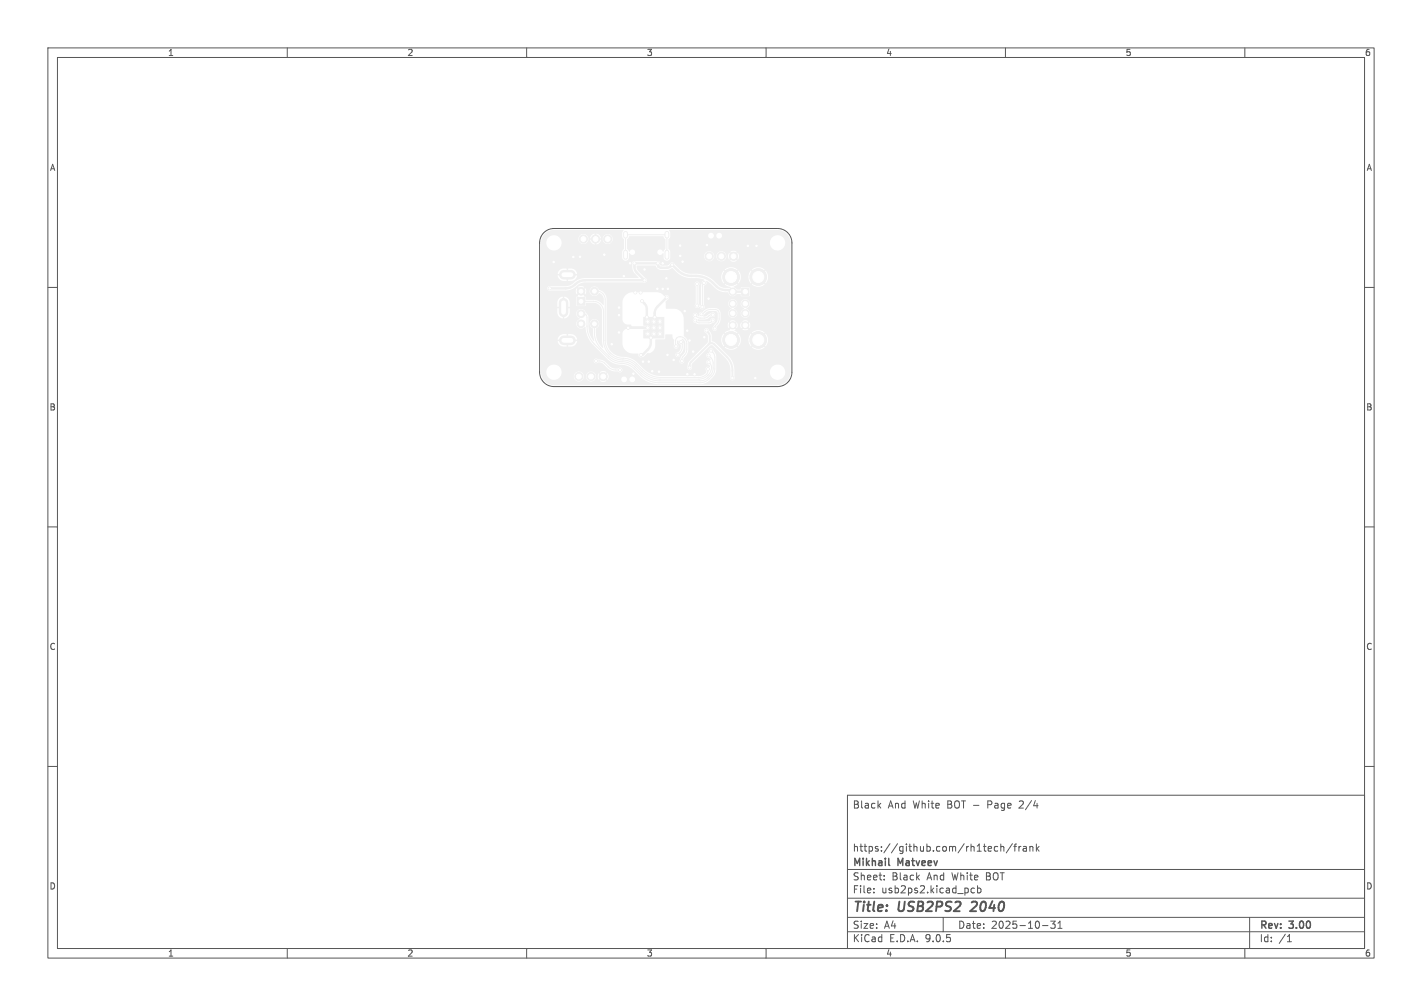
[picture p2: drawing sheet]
<svg xmlns="http://www.w3.org/2000/svg" width="297mm" height="210mm" viewBox="0 0 297 210" stroke-linecap="round" stroke-linejoin="round" font-family="sans-serif">
<path d="M130.7 48.7v.6M130.7 52.6v1.1M139.3 48.7v.6M139.3 52.6v1.1" fill="none" stroke="#f0f0f0" stroke-width="1"/>
<g fill="#f0f0f0" stroke="#f0f0f0" stroke-width=".21">
<path d="M154.9 60.2h1.5v1.5h-1.5z"/>
<path d="M120.6 62.1h1.6v1.6h-1.6z"/>
<circle cx="152.7" cy="71" r="1.75"/>
<circle cx="152.7" cy="57.8" r="1.75"/>
<circle cx="158.4" cy="71" r="1.75"/>
<circle cx="158.4" cy="57.8" r="1.75"/>
<circle cx="153" cy="67.9" r=".75"/>
<circle cx="153" cy="65.4" r=".75"/>
<circle cx="153" cy="63.4" r=".75"/>
<circle cx="153" cy="60.9" r=".75"/>
<circle cx="155.7" cy="67.9" r=".75"/>
<circle cx="155.7" cy="65.4" r=".75"/>
<circle cx="155.7" cy="63.4" r=".75"/>
<circle cx="120.9" cy="78.6" r=".85"/>
<circle cx="123.4" cy="78.6" r=".85"/>
<circle cx="126" cy="78.6" r=".85"/>
<circle cx="148.1" cy="53.5" r=".85"/>
<circle cx="150.7" cy="53.5" r=".85"/>
<circle cx="153.2" cy="53.5" r=".85"/>
<circle cx="124.2" cy="67.6" r=".8"/>
<circle cx="124.2" cy="60.8" r=".8"/>
<circle cx="121.4" cy="67.6" r=".8"/>
<circle cx="121.4" cy="60.8" r=".8"/>
<circle cx="121.4" cy="65.5" r=".8"/>
<circle cx="121.8" cy="49.9" r=".85"/>
<circle cx="124.4" cy="49.9" r=".85"/>
<circle cx="126.9" cy="49.9" r=".85"/>
<circle cx="135.3" cy="69.7" r=".3"/>
<circle cx="135.3" cy="68.4" r=".3"/>
<circle cx="135.3" cy="67.1" r=".3"/>
<circle cx="136.5" cy="69.7" r=".3"/>
<circle cx="136.5" cy="68.4" r=".3"/>
<circle cx="136.5" cy="67.1" r=".3"/>
<circle cx="137.8" cy="69.7" r=".3"/>
<circle cx="137.8" cy="68.4" r=".3"/>
<circle cx="137.8" cy="67.1" r=".3"/>
<circle cx="114.8" cy="60.2" r=".3"/>
<circle cx="147.1" cy="59.1" r=".3"/>
<circle cx="143" cy="64.9" r=".3"/>
<circle cx="126.2" cy="53.2" r=".3"/>
<circle cx="129.5" cy="77.2" r=".3"/>
<circle cx="124.5" cy="75.4" r=".3"/>
<circle cx="145.6" cy="59.3" r=".3"/>
<circle cx="153" cy="78.9" r=".3"/>
<circle cx="147.6" cy="69" r=".3"/>
<circle cx="144.8" cy="73.4" r=".3"/>
<circle cx="147.1" cy="70.4" r=".3"/>
<circle cx="144" cy="71.1" r=".3"/>
<circle cx="144" cy="76.7" r=".3"/>
<circle cx="134.6" cy="58.5" r=".3"/>
<circle cx="145.1" cy="78.1" r=".3"/>
<circle cx="143.6" cy="78.1" r=".3"/>
<circle cx="134.3" cy="75.5" r=".3"/>
<circle cx="135.5" cy="75.5" r=".3"/>
<circle cx="136.2" cy="77.5" r=".3"/>
<circle cx="137.6" cy="77.6" r=".3"/>
<circle cx="140.7" cy="75.1" r=".3"/>
<circle cx="156.2" cy="51.3" r=".3"/>
<circle cx="158" cy="51.3" r=".3"/>
<circle cx="147.6" cy="51.2" r=".3"/>
<circle cx="131.6" cy="55" r=".3"/>
<circle cx="138.4" cy="55" r=".3"/>
<circle cx="115.6" cy="54.7" r=".3"/>
<circle cx="121.1" cy="53.6" r=".3"/>
<circle cx="119.7" cy="53.6" r=".3"/>
<circle cx="139.2" cy="58.1" r=".3"/>
<circle cx="130.3" cy="57.7" r=".3"/>
<circle cx="134.6" cy="56.3" r=".3"/>
<circle cx="137.4" cy="55" r=".3"/>
<circle cx="132.5" cy="55" r=".3"/>
<circle cx="140.4" cy="55.3" r=".3"/>
<circle cx="142.1" cy="53.4" r=".3"/>
<circle cx="142.1" cy="51.3" r=".3"/>
<circle cx="142.6" cy="54.6" r=".3"/>
<circle cx="157.8" cy="78.9" r=".3"/>
<circle cx="132.3" cy="78" r=".3"/>
<circle cx="133.8" cy="61.1" r=".3"/>
<circle cx="137.3" cy="60.3" r=".3"/>
<circle cx="138.4" cy="60.3" r=".3"/>
<circle cx="139.5" cy="60.3" r=".3"/>
<circle cx="148" cy="62.3" r=".3"/>
<circle cx="143.5" cy="69" r=".3"/>
<circle cx="129.3" cy="69.4" r=".3"/>
<circle cx="127.8" cy="71.9" r=".3"/>
<circle cx="135.1" cy="66.2" r=".3"/>
<circle cx="134.1" cy="62.9" r=".3"/>
<circle cx="139.2" cy="62.1" r=".3"/>
<circle cx="133.8" cy="74.1" r=".3"/>
<circle cx="135.9" cy="70.5" r=".3"/>
<circle cx="136.7" cy="66.2" r=".3"/>
<circle cx="129.3" cy="65.8" r=".3"/>
<circle cx="129.3" cy="64.2" r=".3"/>
<circle cx="132.7" cy="61.1" r=".3"/>
<circle cx="131.2" cy="68.4" r=".3"/>
<circle cx="139.4" cy="74.1" r=".3"/>
<circle cx="149.3" cy="68.6" r=".3"/>
<circle cx="148.9" cy="66.9" r=".3"/>
<circle cx="148.9" cy="65.7" r=".3"/>
<circle cx="145.6" cy="63.8" r=".3"/>
<circle cx="146.7" cy="64.1" r=".3"/>
<circle cx="146.5" cy="65.6" r=".3"/>
<circle cx="145.2" cy="65.8" r=".3"/>
<circle cx="145.2" cy="66.9" r=".3"/>
<circle cx="147.9" cy="77.1" r=".3"/>
<circle cx="148" cy="75.6" r=".3"/>
<circle cx="148" cy="74.2" r=".3"/>
<circle cx="148.5" cy="73.2" r=".3"/>
<circle cx="142.4" cy="75.4" r=".3"/>
<circle cx="141.6" cy="74.1" r=".3"/>
<circle cx="141.2" cy="72.3" r=".3"/>
<circle cx="142.2" cy="71.4" r=".3"/>
</g>
<path d="M117.8 57.4h1.5M117.7 63.2v2M117.8 71.1h1.5" fill="none" stroke="#f0f0f0" stroke-width="2"/>
<path d="M114.8 60.2h3.3a3.9 3.9 0 0 0 2.7-1.3l1.4-.4h12.4l-1.9-1.9-.2-.6v-1h4.9l.1 .6 .6 .3h1.5l.8-.6 1.2 1.1a4.8 4.8 0 0 0 4.2 1.2 6.2 6.2 0 0 1 4.2 2.5l.8 .4 1.7 .1 .7 .3h2.5M134.1 62.9l.7 .7 .2 .5 .1 2.1M135.1 66.2h.1M135.3 68.4h-4.1M135.9 70.5v1.3l-.3 .7-1.3 1.5-.5 .1M136.7 66.2h.1M139.2 62.1l-2.2 2.3-.2 .7-.1 1.1" fill="none" stroke="#f0f0f0" stroke-width=".5"/>
<g fill="none" stroke="#f0f0f0" stroke-width=".21">
<path d="M139.3 49h-8.6v4.2M139.3 49.2v4M145.6 59.3v4.5M147.1 59.1l-.4 .6v4.4M121.4 62.9h2.5a2.13 2.13 0 0 1 2.2 2.1v6a4.2 4.2 0 0 0 4.6 4.2 3.9 3.9 0 0 1 2.1 1.1l1.3 1.3a5.4 5.4 0 0 0 3.8 1.6h8.1a2.36 2.36 0 0 0 2.4-3.2l-.4-.4M121.8 65.5a.77 .77 0 0 1 .8 .8v1.8a5.2 5.2 0 0 0 1.5 3.7l2.9 2.9a4.4 4.4 0 0 0 3.4 1.2l1.6 .6 1.8 1.8a5.4 5.4 0 0 0 3.9 1.6h8.5a2.65 2.65 0 0 0 1.9-.8l.9-1 .3-.9v-2.9l-.2-.5-.6-.6M124.2 67.6v1.9a4.5 4.5 0 0 0 1.3 3.2l1.7 1.7a4.4 4.4 0 0 0 3.4 1.2 3.9 3.9 0 0 1 2 1l1.3 1.3a5.4 5.4 0 0 0 3.9 1.6h8.8a2.71 2.71 0 0 0 1.7-1.1l.6-1v-1.7l-.2-.8-.7-.7M124.5 75.4h.9l.5 .2 1.3 1.1 .7 .4 1.6 .1M124.8 60.8a1.71 1.71 0 0 1 1.6 1.7v8.5a3.8 3.8 0 0 0 3.8 3.8M130.2 74.8h.1M130.2 74.8a3.9 3.9 0 0 1 2.7 1.1l1.3 1.3a5.4 5.4 0 0 0 3.9 1.6h7.9a1.64 1.64 0 0 0 1.9-1.3v-.4M141.2 72.3l-.1-1.1a1.13 1.13 0 0 1 1.1-1 1.13 1.13 0 0 1 1.1 .9l.1 .5v1.6l-.3 .7-.6 .8-.1 .7"/>
<path d="M142.2 71.4l.3 .4-.1 1-.2 .6-.6 .7M146.5 65.6l1.3-.9 1.5-.1a.85 .85 0 0 1 .9 .9l-.1 1.5-.7 1.1-.1 .4M148.9 66.9l-.5 .4-.4 .1h-2.1l-.7-.5M148.9 65.7h-.5l-.7 .5-.6 .2h-1.1l-.8-.6M149.3 68.6h.1M149.3 68.5h.1"/>
</g>
<path d="M147.6 69l.6 1v1.4l-.2 .5M148 71.9l-3.7 3.7-.2 .4-.1 .7M148 71.9a.85 .85 0 0 1 1.2 0l2.6 2.6a3.9 3.9 0 0 1 1.2 2.8v1.6" fill="none" stroke="#f0f0f0" stroke-width=".4"/>
<g fill="#f0f0f0">
<path d="M134.4 66.2h4.3l.1 .9h-.5a.45 .45 0 0 0-.5-.4 .45 .45 0 0 0-.4 .4h-.4a.45 .45 0 0 0-.5-.4 .45 .45 0 0 0-.4 .4h-.4a.45 .45 0 0 0-.7-.4 .45 .45 0 0 0 0 .8 .45 .45 0 0 0 .7-.3v-.1h.4a.45 .45 0 0 0 .4 .5 .45 .45 0 0 0 .5-.5h.4a.45 .45 0 0 0 .4 .5 .45 .45 0 0 0 .5-.5h.5v1.2h-.5a.45 .45 0 0 0-.5-.4 .45 .45 0 0 0-.4 .4h-.4a.45 .45 0 0 0-.7-.3 .45 .45 0 0 0 0 .8 .45 .45 0 0 0 .7-.3v-.2h.4a.45 .45 0 0 0 .4 .6 .45 .45 0 0 0 .5-.6h.5v1.3h-.5a.45 .45 0 0 0-.5-.4 .45 .45 0 0 0-.4 .4h-.4a.45 .45 0 0 0-.5-.4 .45 .45 0 0 0-.4 .4h-.4a.45 .45 0 0 0-.7-.3 .45 .45 0 0 0 0 .8 .45 .45 0 0 0 .7-.4v-.1h.4a.45 .45 0 0 0 .4 .5 .45 .45 0 0 0 .5-.5h.4a.45 .45 0 0 0 .4 .5 .45 .45 0 0 0 .5-.5h.5l-.1 1h-4.3v-1.7l.6-.1a.46 .46 0 0 0 .7-.4 .46 .46 0 0 0-.7-.4h-.6z"/>
<path d="M113.8 48.8a2.73 2.73 0 0 1 1.9-.8l14.5 .1-.2 .5v.8l.2 .4h-2.2a1.05 1.05 0 0 0-1-1 1.05 1.05 0 0 0-1.1 1h-.4v-.2a1.14 1.14 0 0 0-1-.8v.6h-.3v-.6h-.1a1.14 1.14 0 0 0-.9 1h.7h-1v-.2a1.05 1.05 0 0 0-1.6-.6 1.05 1.05 0 0 0-.3 1.6h-3.7v-.3a1.61 1.61 0 0 0-2.6-.8 1.61 1.61 0 0 0 .4 2.7 1.61 1.61 0 0 0 2.2-1.6h3.7l.2 .1a1.06 1.06 0 0 0 1.1 .1 1.06 1.06 0 0 0 .6-1h1v.3h-.7l.1 .1a1.14 1.14 0 0 0 .9 .8v-.6h.3v.6h.2a1.14 1.14 0 0 0 .8-.9h-.6v-.3h1a1.05 1.05 0 0 0 1 1.2 1.05 1.05 0 0 0 1.1-1.2h2.2l.1 .1 .1 2-.4 .7v1.3a.7 .7 0 0 0 .7 .5 .7 .7 0 0 0 .7-.6l.1-1a.6 .6 0 0 0 .9 .3 .6 .6 0 0 0-.1-1 .73 .73 0 0 0-.9 .5l-.4-.7v-1.9l.4-.7h7.1l.5 .7v2l-.5 .6a.59 .59 0 0 0-.7-.6 .59 .59 0 0 0-.4 .9 .59 .59 0 0 0 .9 .1l.3-.2v1.1a.7 .7 0 0 0 .8 .5 .7 .7 0 0 0 .6-.6v-1.4l-.4-.5v-1.9l.4-.6v-.9l-.3-.4 .1-.1h22.6a2.69 2.69 0 0 1 2.7 2.6h-1.1v-.3a1.6 1.6 0 0 0-1.9-1.2h-11.3v-.1a.61 .61 0 0 0-.7-.4 .61 .61 0 0 0-.5 .5h-.5v-.1a.61 .61 0 0 0-1-.2 .61 .61 0 0 0 .2 1 .61 .61 0 0 0 .8-.7h.5v.2a.61 .61 0 0 0 .7 .5 .61 .61 0 0 0 .5-.7h11.3h-.1a1.61 1.61 0 0 0-1.2 1.9 1.61 1.61 0 0 0 1.8 1.3 1.61 1.61 0 0 0 1.4-1.7h1.1v2.8h-10.7l-.3-.6-.5 .5-.2-.2 .5-.5a1.14 1.14 0 0 0-1.4 0l.5 .5-.2 .2-.5-.5-.2 .6h-.4a1.06 1.06 0 0 0-1-1 1.06 1.06 0 0 0-1.1 1h-.4l-.1-.2a1.06 1.06 0 0 0-1.7-.5 1.06 1.06 0 0 0 .4 1.8 1.06 1.06 0 0 0 1.4-1.1h.4v.2a1.06 1.06 0 0 0 1.2 1 1.06 1.06 0 0 0 .9-1.2h.4l.2 .8 .5-.5 .2 .2-.5 .5 .1 .1a1.14 1.14 0 0 0 1.3-.1l-.5-.5 .2-.2 .5 .5 .3-.8h10.7v4.3h-4.7l-.5-1.2-.6 .6-.2-.2 .6-.6-.2-.2a2.05 2.05 0 0 0-2.5 .2l.7 .6-.2 .2-.7-.6-.1 .2a2.05 2.05 0 0 0 .1 2.5l.7-.7 .2 .2-.7 .7 .2 .1a2.05 2.05 0 0 0 2.5-.1l-.6-.7 .2-.2 .6 .7 .4-.7 .1-.8h4.7v2.4h-8.5l-.2-.2h-1.5l-.2 .5h-.8l-.7-.5 .8-.5-.6-.7 .2-.2 .6 .7a2.05 2.05 0 0 0 0-2.7l-.6 .6-.2-.2 .6-.6-.2-.2a2.05 2.05 0 0 0-2.5 .2l.7 .6-.2 .2-.7-.6-.1 .2a2.05 2.05 0 0 0 .1 2.5l.7-.7 .2 .2-.7 .7 1.3 .5-.1 .2h-.9a2.32 2.32 0 0 1-1.7-.7l-.7-.6a5.4 5.4 0 0 0-3.9-1.7h-.9a3.6 3.6 0 0 1-2.6-1l-1-1a.6 .6 0 0 0-.6-.3 .6 .6 0 0 0-.5 .5l-.4 .1h-1.2l-.2-.1a.55 .55 0 0 0-.1-.6 .55 .55 0 0 0-.7-.2h-4.4a.51 .51 0 0 0-.6 .2 .51 .51 0 0 0 0 .5 2.4 2.4 0 0 0 .6 2h-12.2v-.2a1.3 1.3 0 0 0-1.1-.9h-.7v.8h-.3v-.8h-1a1.3 1.3 0 0 0-.9 1.1h.8v.3h-.8v.2a1.3 1.3 0 0 0 1.1 1h.8v-.8h.3v.8l.9-.1a1.3 1.3 0 0 0 .9-1.1h-.8v-.3h13l.7 .7-.1 .1h-11.3a6.5 6.5 0 0 0-2.8 1.5l-1.1 .2h-3.1a.51 .51 0 0 0-.7 .5 .51 .51 0 0 0 .7 .5h3.1a5.8 5.8 0 0 0 3-1.5l1.1-.2h12.1a.51 .51 0 0 0 .8-.3 .51 .51 0 0 0-.3-.7l-1.5-1.4a1.21 1.21 0 0 1-.3-1.2h3.9a1.23 1.23 0 0 0 1.3 1l1.4-.1 .8-.4 .9 .9a4.4 4.4 0 0 0 3 1.3h1.9l.9 .3v.1a.73 .73 0 0 0-.6 .9l-.1 4.3-.2 .2-.3-.5v-3.7a.52 .52 0 0 0 .1-.8 .52 .52 0 0 0-.8 0 .52 .52 0 0 0 .1 .8v3.7a.54 .54 0 0 0 0 .8 .54 .54 0 0 0 .8-.2 .54 .54 0 0 0 .8 .6 .54 .54 0 0 0 .1-.9v-4.1a.6 .6 0 0 0 .5-.9l.8 .4 1.1 1.1a3.6 3.6 0 0 0 2.7 .8 1 1 0 0 0 .8 .8 1 1 0 0 0 1-.4h.7l.3 .5 1.6-.1 .1-.1v-1.6h8.5v3.2h-8.5a.96 .96 0 0 0-.9-.9 .96 .96 0 0 0-1 .9h-.7v-.2a.97 .97 0 0 0-1.7-.3 .97 .97 0 0 0 .5 1.6l-.5 .4-.2 .6h-1.6l-.3-.7-.8-.4h-1.3l-.9 .4a1.15 1.15 0 0 1-1 .5l-.2 .3 .1 .5-.4-.1a.53 .53 0 0 0-.4-.6 .53 .53 0 0 0-.6 .4 .53 .53 0 0 0 .4 .6 .57 .57 0 0 0-.4 .7 .57 .57 0 0 0 .6 .4l.7 .3h2.1l.7-.3a.53 .53 0 0 0 .6-.5 .53 .53 0 0 0-.6-.5 .53 .53 0 0 0-.5 .6l-2.3 .1-.3-.1v-.3h1.4a1.7 1.7 0 0 0 1.3-.6v-.1a.54 .54 0 0 0 .8 .1 .54 .54 0 0 0-.1-.9 .54 .54 0 0 0-.7 .2l-1 .7-.5-.1 .5-.7 .6-.3 1.4-.1 .3 .2 .2 .3v1.4l-.2 .5-.6 .7a.53 .53 0 0 0-.2 .9 .53 .53 0 0 0 .9-.4l-.1-.3 .5-.6 .3-.7v-1.5h1.6a.97 .97 0 0 0 .9 .9 .97 .97 0 0 0 1-.8 .97 .97 0 0 0-.7-1.1v-.1a.95 .95 0 0 0 .7-1h.7v.2a1 1 0 0 0 .7 .8v.2a.96 .96 0 0 0-.6 1.4 .96 .96 0 0 0 1.6 .1 .96 .96 0 0 0-.5-1.5l.2-.3a.98 .98 0 0 0 .5-.9h8.5v4.5h-8.4l-.2-.5-.4 .4-.2-.2 .4-.4-.5-.2-.8 .2 .5 .4-.3 .2-.4-.4-.1 .3-.1 .4 .2 .5 .4-.4 .3 .2-.5 .4 .6 .3 .7-.3-.4-.4 .2-.2 .4 .4 .2-.7h8.4v3h-4.7l-.5-1.2-.6 .7-.2-.2 .6-.7a2.05 2.05 0 0 0-2.7 0l.7 .7-.2 .2-.7-.7-.5 1.2h-1.6l-.5-1.2-.6 .7-.2-.2 .6-.7-.6-.4 .3-.3-.5-.4 .3-.2 .4 .4 .2-.7-.2-.5-.4 .4-.3-.2 .5-.4-.8-.2-.5 .2 .4 .4-.2 .2-.4-.4-.2 .5 .2 .7 .4-.4 .2 .2-.4 .4 .1 .2-1.2 .5 .7 .7-.2 .2-.7-.7a2.05 2.05 0 0 0 0 2.7l.7-.6 .2 .2-.7 .6 .2 .2a2.05 2.05 0 0 0 2.5-.2l-.6-.6 .2-.2 .6 .6 .4-.7 .1-.8h1.6l.1 .8 .4 .7 .7-.6 .2 .2-.7 .6 .2 .2a2.05 2.05 0 0 0 2.5-.2l-.6-.6 .2-.2 .6 .6 .4-.7 .1-.8h4.7v6.8h-1.1a1.6 1.6 0 0 0-2.3-1.4 1.6 1.6 0 0 0-.4 2.7h-7.8l-.1-1.7a4.3 4.3 0 0 0-1.2-2.9l-2.8-2.8-.7-.3-.1-1.3-.4-.8a.53 .53 0 0 0-.4-.6 .53 .53 0 0 0-.7 .3 .53 .53 0 0 0 .3 .7l.4 .6v1.3l-1.3 1.5h-2.7l-.1-1.7-.4-.6-.5-.5v-3.6l-.2-.8-.5-.7-.8-.5-2.2-.1-.1-1.4 .4-.4a.5 .5 0 0 0 .2-.8 .5 .5 0 0 0-.8 0l-.8-.6-.6-.2h-3.1l-.5 .3-.5-.3-.6 .3-.5-.3-1.2 .3-.8 1-.2 .9v3.4l.2 .7 .5 .4 1.1 .1 .3 .4h2.2h.3l.1 .3-.4 .1h-3.4l-.4 .2-.5 .7 .1 2.7 .4 .8 .8 .6 .6 .2 1.5 .1a.64 .64 0 0 0 .3 .7 .64 .64 0 0 0 .8-.2l.7-.7 .7-.1 .6-.5 .3-.7 .1-1.5 1.9-.1 .1-.2 .1-.8h1.4l.1 .7 .3 .4v1.1a.51 .51 0 0 0 .2 .7 .51 .51 0 0 0 .7-.2 .51 .51 0 0 0-.3-.7v-.6l.3-.1a.73 .73 0 0 0 .5 .9l-.1 .9-.5 .6a.52 .52 0 0 0-.6 .5 .52 .52 0 0 0 .6 .6 .52 .52 0 0 0 .5-.7l.4-.4 .3-.7v-1.1l-.1-.5-.3-.3 .1-.2 .6 .7v1.7l-.1 .5-.7 .8-.2 .6a.53 .53 0 0 0 0 .7 .53 .53 0 0 0 .7 0 .53 .53 0 0 0-.1-.8l.8-1 .3-1h2.7l-2.5 2.5-.3 .4-.1 .7a.51 .51 0 0 0 .6 .7 .51 .51 0 0 0 .2-.9l.2-.4 3.9-3.8 .4 .1 2.6 2.6a3.5 3.5 0 0 1 1.1 2.1h-3v-2.4l-.5-1.1a.68 .68 0 0 0-1-.5l-.1 .4 .1 .4a.53 .53 0 0 0-.6 .5 .53 .53 0 0 0 .6 .5l.3 .4-.1 .1a.53 .53 0 0 0-.8 .3 .53 .53 0 0 0 .6 .7l.1 .4a.58 .58 0 0 0-.8 .2 .58 .58 0 0 0 .1 .8v.1a1.7 1.7 0 0 1-1.5 .8h-7.9a5.1 5.1 0 0 1-3.7-1.5l-1.4-1.4a5.9 5.9 0 0 0-3.5-1.2 3.5 3.5 0 0 1-2.8-3.4v-8.8a2.19 2.19 0 0 0-1.6-1.7 1.01 1.01 0 0 0-1.6-.4 1.01 1.01 0 0 0 .1 1.6 1.01 1.01 0 0 0 1.5-.5l.6 .3 .4 .6v1.5l-.1 .1a2.55 2.55 0 0 0-2.1-1.1h-1.5l-.1-.6-.3-.1v-.2l-.5-.5 .2-.2 .5 .5a1.09 1.09 0 0 0 0-1.4l-.5 .5-.2-.2 .5-.5h-.1a1.09 1.09 0 0 0-1.2 0l.5 .5-.2 .2-.5-.5-.1 .1a1.09 1.09 0 0 0 .1 1.3l.5-.5 .2 .2-.5 .5v.2l-.3 .1v1.1h-1.4v-.2a1.3 1.3 0 0 0-1.1-1v.8h-.3v-.8h-.2a1.3 1.3 0 0 0-1 1.2v1h.8v.3h-.8v1.1a1.3 1.3 0 0 0 1.2 1v-.8h.3v.8h.1a1.3 1.3 0 0 0 1-1.2v-.9h-.8v-.3h.8v-1h1.4v.7l.1 .1h1.7l.2-.7h1.5a1.83 1.83 0 0 1 1.9 1.8v6.2l.1 1.4a3.9 3.9 0 0 1-1.4-3.1v-.9a1.01 1.01 0 0 0 .5-1.6 1.01 1.01 0 0 0-1.7 0 1.01 1.01 0 0 0 .5 1.6l.1 1.4 .2 1.1-.1 .1a4.7 4.7 0 0 1-1.1-3.1v-2.1l-.5-.6a1.04 1.04 0 0 0-1.7-.6 1.04 1.04 0 0 0 .4 1.7 1.06 1.06 0 0 0-.6 1.7 1.06 1.06 0 0 0 1.7 0l.1 .1a5.5 5.5 0 0 0 .7 2.6h-2.5v-.2a1.3 1.3 0 0 0-1.1-.9h-.7v.8h-.3v-.8h-1a1.3 1.3 0 0 0-.9 1.1h.8v.3h-.8v.2a1.3 1.3 0 0 0 1.1 1h.8v-.8h.3v.8l.9-.1a1.3 1.3 0 0 0 .9-1.1h-.8v-.3h3.3l.8 1 3 3a6.2 6.2 0 0 0 4 1.4l1.5 .9h-2.3l-.4-.5-.5 .2h-1l-.7-.4-1.2-1.1-.7-.3-.5-.1a.52 .52 0 0 0-.8 0 .52 .52 0 0 0 0 .7 .52 .52 0 0 0 .8 0l.9 .2 1 1a2.77 2.77 0 0 0 2.2 .6 .53 .53 0 0 0 .6 .2 .53 .53 0 0 0 .3-.5h2.3l1.3 1.3h-6.5l-.2-.6-.5 .5-.2-.2 .5-.5-.1-.1a1.14 1.14 0 0 0-1.3 .1l.5 .5-.3 .2-.4-.5-.3 .6h-.3a1.06 1.06 0 0 0-1.1-1 1.06 1.06 0 0 0-1 1h-.4l-.1-.2a1.05 1.05 0 0 0-1.2-.7h-3.4v-.3a1.6 1.6 0 0 0-2.6-.8 1.6 1.6 0 0 0 .4 2.7 1.6 1.6 0 0 0 2.2-1.6h3.3a1.06 1.06 0 0 0-.7 1.2 1.06 1.06 0 0 0 1.2 .8 1.06 1.06 0 0 0 .9-1.1h.4v.2a1.06 1.06 0 0 0 1.1 1 1.06 1.06 0 0 0 1-1.2h.3l.3 .8 .4-.5 .3 .2-.5 .5 .1 .1a1.14 1.14 0 0 0 1.3-.1l-.5-.5 .2-.2 .5 .5 .2-.8h6.5l.7 .6h-1.6l-.1-.1a.61 .61 0 0 0-.6-.4 .61 .61 0 0 0-.5 .5h-.5l-.1-.1a.61 .61 0 0 0-1-.2 .61 .61 0 0 0 .3 1 .61 .61 0 0 0 .8-.7h.5v.2a.61 .61 0 0 0 .6 .5 .61 .61 0 0 0 .6-.7h1.6l.2 .1a5.7 5.7 0 0 0 3.2 1h8.6a2.9 2.9 0 0 0 2-.8l.6-.7a2.45 2.45 0 0 0 .7-1.8h3v1.7a.51 .51 0 0 0 .2 .8 .51 .51 0 0 0 .7-.5h7.9a1.61 1.61 0 0 0 1.7 .2 1.61 1.61 0 0 0 .9-1.5h1.1l-.2 1a2.7 2.7 0 0 1-2.5 1.8h-46.7a2.7 2.7 0 0 1-2.7-2.7v-27a2.7 2.7 0 0 1 .8-1.9z"/>
</g>
<g fill="#fff" stroke="#fff" stroke-width=".21">
<circle cx="114.8" cy="60.2" r=".15"/>
<circle cx="147.1" cy="59.1" r=".15"/>
<circle cx="143" cy="64.9" r=".15"/>
<circle cx="126.2" cy="53.2" r=".15"/>
<circle cx="129.5" cy="77.2" r=".15"/>
<circle cx="124.5" cy="75.3" r=".15"/>
<circle cx="145.6" cy="59.3" r=".15"/>
<circle cx="153" cy="78.9" r=".15"/>
<circle cx="147.6" cy="69" r=".15"/>
<circle cx="144.8" cy="73.4" r=".15"/>
<circle cx="147.1" cy="70.4" r=".15"/>
<circle cx="144" cy="71.1" r=".15"/>
<circle cx="144" cy="76.7" r=".15"/>
<circle cx="134.6" cy="58.5" r=".15"/>
<circle cx="145.1" cy="78.1" r=".15"/>
<circle cx="143.6" cy="78.1" r=".15"/>
<circle cx="134.3" cy="75.5" r=".15"/>
<circle cx="135.5" cy="75.5" r=".15"/>
<circle cx="136.2" cy="77.5" r=".15"/>
<circle cx="137.6" cy="77.6" r=".15"/>
<circle cx="140.7" cy="75.1" r=".15"/>
<circle cx="156.2" cy="51.3" r=".15"/>
<circle cx="158" cy="51.3" r=".15"/>
<circle cx="147.6" cy="51.2" r=".15"/>
<circle cx="131.6" cy="55" r=".15"/>
<circle cx="138.4" cy="55" r=".15"/>
<circle cx="115.6" cy="54.7" r=".15"/>
<circle cx="121.1" cy="53.6" r=".15"/>
<circle cx="119.7" cy="53.6" r=".15"/>
<circle cx="139.2" cy="58.1" r=".15"/>
<circle cx="130.3" cy="57.7" r=".15"/>
<circle cx="134.6" cy="56.3" r=".15"/>
<circle cx="137.4" cy="55" r=".15"/>
<circle cx="132.5" cy="55" r=".15"/>
<circle cx="140.4" cy="55.3" r=".15"/>
<circle cx="142.1" cy="53.4" r=".15"/>
<circle cx="142.1" cy="51.3" r=".15"/>
<circle cx="142.6" cy="54.6" r=".15"/>
<circle cx="157.8" cy="78.9" r=".15"/>
<circle cx="132.3" cy="78" r=".15"/>
<circle cx="133.8" cy="61.1" r=".15"/>
<circle cx="137.3" cy="60.3" r=".15"/>
<circle cx="138.4" cy="60.3" r=".15"/>
<circle cx="139.5" cy="60.3" r=".15"/>
<circle cx="148" cy="62.3" r=".15"/>
<circle cx="143.5" cy="69" r=".15"/>
<circle cx="129.3" cy="69.4" r=".15"/>
<circle cx="127.8" cy="71.9" r=".15"/>
<circle cx="135.1" cy="66.2" r=".15"/>
<circle cx="134.1" cy="62.9" r=".15"/>
<circle cx="139.2" cy="62.1" r=".15"/>
<circle cx="133.8" cy="74.1" r=".15"/>
<circle cx="135.9" cy="70.5" r=".15"/>
<circle cx="136.7" cy="66.2" r=".15"/>
<circle cx="129.3" cy="65.8" r=".15"/>
<circle cx="129.3" cy="64.2" r=".15"/>
<circle cx="132.7" cy="61.1" r=".15"/>
<circle cx="131.2" cy="68.4" r=".15"/>
<circle cx="139.4" cy="74.1" r=".15"/>
<circle cx="149.3" cy="68.6" r=".15"/>
<circle cx="148.9" cy="66.9" r=".15"/>
<circle cx="148.9" cy="65.7" r=".15"/>
<circle cx="145.6" cy="63.8" r=".15"/>
<circle cx="146.7" cy="64.1" r=".15"/>
<circle cx="146.5" cy="65.6" r=".15"/>
<circle cx="145.2" cy="65.8" r=".15"/>
<circle cx="145.2" cy="66.9" r=".15"/>
<circle cx="147.9" cy="77" r=".15"/>
<circle cx="148" cy="75.6" r=".15"/>
<circle cx="148" cy="74.2" r=".15"/>
<circle cx="148.5" cy="73.2" r=".15"/>
<circle cx="142.4" cy="75.4" r=".15"/>
<circle cx="141.6" cy="74" r=".15"/>
<circle cx="141.2" cy="72.3" r=".15"/>
<circle cx="142.2" cy="71.4" r=".15"/>
<circle cx="137.9" cy="52.6" r=".33"/>
<circle cx="132.1" cy="52.6" r=".33"/>
<circle cx="115.7" cy="50.7" r="1.35"/>
<circle cx="148.5" cy="49.2" r=".35"/>
<circle cx="150.2" cy="49.2" r=".35"/>
<circle cx="115.7" cy="77.7" r="1.35"/>
<circle cx="152.7" cy="71" r="1.15"/>
<circle cx="152.7" cy="57.8" r="1.15"/>
<circle cx="158.4" cy="71" r="1.15"/>
<circle cx="158.4" cy="57.8" r="1.15"/>
<circle cx="153" cy="67.9" r=".46"/>
<circle cx="153" cy="65.4" r=".46"/>
<circle cx="153" cy="63.4" r=".46"/>
<circle cx="153" cy="60.9" r=".46"/>
<circle cx="155.7" cy="67.9" r=".46"/>
<circle cx="155.7" cy="65.4" r=".46"/>
<circle cx="155.7" cy="63.4" r=".46"/>
<circle cx="155.7" cy="60.9" r=".46"/>
<circle cx="120.9" cy="78.6" r=".5"/>
<circle cx="123.4" cy="78.6" r=".5"/>
<circle cx="126" cy="78.6" r=".5"/>
<circle cx="148.1" cy="53.5" r=".5"/>
<circle cx="150.7" cy="53.5" r=".5"/>
<circle cx="153.2" cy="53.5" r=".5"/>
<circle cx="124.2" cy="67.6" r=".4"/>
<circle cx="124.2" cy="60.8" r=".4"/>
<circle cx="121.4" cy="67.6" r=".4"/>
<circle cx="121.4" cy="60.8" r=".4"/>
<circle cx="121.4" cy="65.5" r=".4"/>
<circle cx="121.4" cy="62.9" r=".4"/>
<circle cx="162.4" cy="77.7" r="1.35"/>
<circle cx="132.1" cy="79.2" r=".35"/>
<circle cx="130.4" cy="79.2" r=".35"/>
<circle cx="162.4" cy="50.7" r="1.35"/>
<circle cx="121.8" cy="49.9" r=".5"/>
<circle cx="124.4" cy="49.9" r=".5"/>
<circle cx="126.9" cy="49.9" r=".5"/>
<circle cx="135.3" cy="69.7" r=".17"/>
<circle cx="135.3" cy="68.4" r=".18"/>
<circle cx="135.3" cy="67.1" r=".17"/>
<circle cx="136.5" cy="69.7" r=".17"/>
<circle cx="136.5" cy="68.4" r=".18"/>
<circle cx="136.5" cy="67.1" r=".17"/>
<circle cx="137.8" cy="69.7" r=".17"/>
<circle cx="137.8" cy="68.4" r=".18"/>
<circle cx="137.8" cy="67.1" r=".17"/>
</g>
<path d="M130.7 48.7v.6M130.7 52.6v1.1M139.3 48.7v.6M139.3 52.6v1.1" fill="none" stroke="#fff" stroke-width=".6"/>
<path d="M117.8 57.4h1.5M117.7 63.2v2M117.8 71.1h1.5" fill="none" stroke="#fff" stroke-width="1"/>
<g fill="none" stroke="#575757" stroke-width=".21">
<path d="M10 10h277v190h-277zM12 12h273v186h-273zM60 10v2M110 10v2M160 10v2M210 10v2M260 10v2M113.6 48.6a3 3 0 0 1 2.1-.9h46.7a3 3 0 0 1 3 3v27a3 3 0 0 1-3 3h-46.7a3 3 0 0 1-3-3v-27a3 3 0 0 1 .9-2.1zM10 60h2M285 60h2M10 110h2M285 110h2"/>
<path d="M10 160h2M177 166h108v32h-108zM183.5 168.1l.5 .6M184 167.7l-.6 .6M208 176.7l.4 .1M208.4 177.6l-.4 .1M209 176.8l.2-.1 .4 .1 .1 .9M209 176.2v1.5M211.5 176.1l-1.3 2M211.7 176.7h.6M212.3 176.2l-.3 .2v1.3M212.8 176.7v1"/>
<path d="M213.2 176.7l-.4 .3M213.7 176.8h.6l.1 .9M214.4 177.1h-.5l-.2 .2 .2 .4 .5-.1M215.1 176.8l.2-.1 .4 .1v.9M215.1 176.7v1M216.5 176.2v1.5M216.6 177.1l.4 .6M217 176.7l-.5 .6M285 160h2M60 198v2M110 198v2M160 198v2"/>
<path d="M177 194.5h108M177 191.5h108M177 187.5h108M177 181.5h108M182.5 186.3v.1M182.5 185.5v.1M184.7 183.6v.1M184.7 182.8v.1M197 191.5v3M203.5 185.5l-.4-.1-.3 .3 .2 .6h.5M204.2 185.5l.4-.1 .3 .3-.2 .6h-.5M204.2 184.9v1.5"/>
<path d="M210 198v2M217.7 193.2h1.2M219.5 192.3h.9l-.5 .6 .4 .1v.7l-.2 .1-.6-.1M221 193.8h.8M221 192.7l.4-.4v1.5M260 198v2M261 191.5v6.5M268.9 196.6h.8M269 195.5l.3-.4v1.5"/>
</g>
<path d="M203.9 189.1l-1.3 1.1h1.3" fill="none" stroke="#575757" stroke-width=".4"/>
<path d="M185.6 180.5l.2 .2" fill="none" stroke="#575757" stroke-width=".3"/>
<g font-size="2.8" fill="#575757">
<text x="178" y="190.9">Title:</text>
<text x="187.7" y="190.9">USB2PS2</text>
<text x="203.7" y="190.9">2040</text>
</g>
<g font-size="2.1" fill="#575757">
<text x="178" y="169">Black</text>
<text x="185.4" y="169">And</text>
<text x="190.7" y="169">White</text>
<text x="198" y="169">BOT -</text>
<text x="206.6" y="169">Page</text>
<text x="213.4" y="169">2/4</text>
<text x="178" y="178">https://github.com/rh1tech/frank</text>
<text x="178" y="184">Sheet:</text>
<text x="178" y="181.2">Mikhail</text>
<text x="186.2" y="184">Black</text>
<text x="187.6" y="181.2">Matveev</text>
<text x="193.7" y="184">And</text>
<text x="199" y="184">White</text>
<text x="206.2" y="184">BOT</text>
<text x="178" y="186.7">File:</text>
<text x="184.1" y="186.7">usb2ps2.kicad_pcb</text>
<text x="178" y="196.9">KiCad</text>
<text x="178" y="194.1">Size:</text>
<text x="184.7" y="194.1">A4</text>
<text x="185.7" y="196.9">E.D.A.</text>
<text x="193.3" y="196.9">9.0.5</text>
<text x="200" y="194.1">Date:</text>
<text x="207" y="194.1">2025-10-31</text>
<text x="263" y="194.3">Rev:</text>
<text x="263" y="196.9">Id:</text>
<text x="267.1" y="196.9">/1</text>
<text x="269.4" y="194.3">3.00</text>
</g>
<g font-size="1.8" fill="#575757">
<text x="35" y="11.9">1</text>
<text x="85" y="11.9">2</text>
<text x="135" y="11.9">3</text>
<text x="185" y="11.9">4</text>
<text x="235" y="11.9">5</text>
<text x="285" y="11.9">6</text>
<text x="10.3" y="35.9">A</text>
<text x="285.4" y="35.9">A</text>
<text x="10.3" y="85.9">B</text>
<text x="285.3" y="85.9">B</text>
<text x="10.3" y="135.9">C</text>
<text x="285.3" y="135.9">C</text>
<text x="10.3" y="185.9">D</text>
<text x="285.3" y="185.9">D</text>
<text x="35" y="199.9">1</text>
<text x="85" y="199.9">2</text>
<text x="135" y="199.9">3</text>
<text x="185" y="199.9">4</text>
<text x="235" y="199.9">5</text>
<text x="285" y="199.9">6</text>
</g>
</svg>
